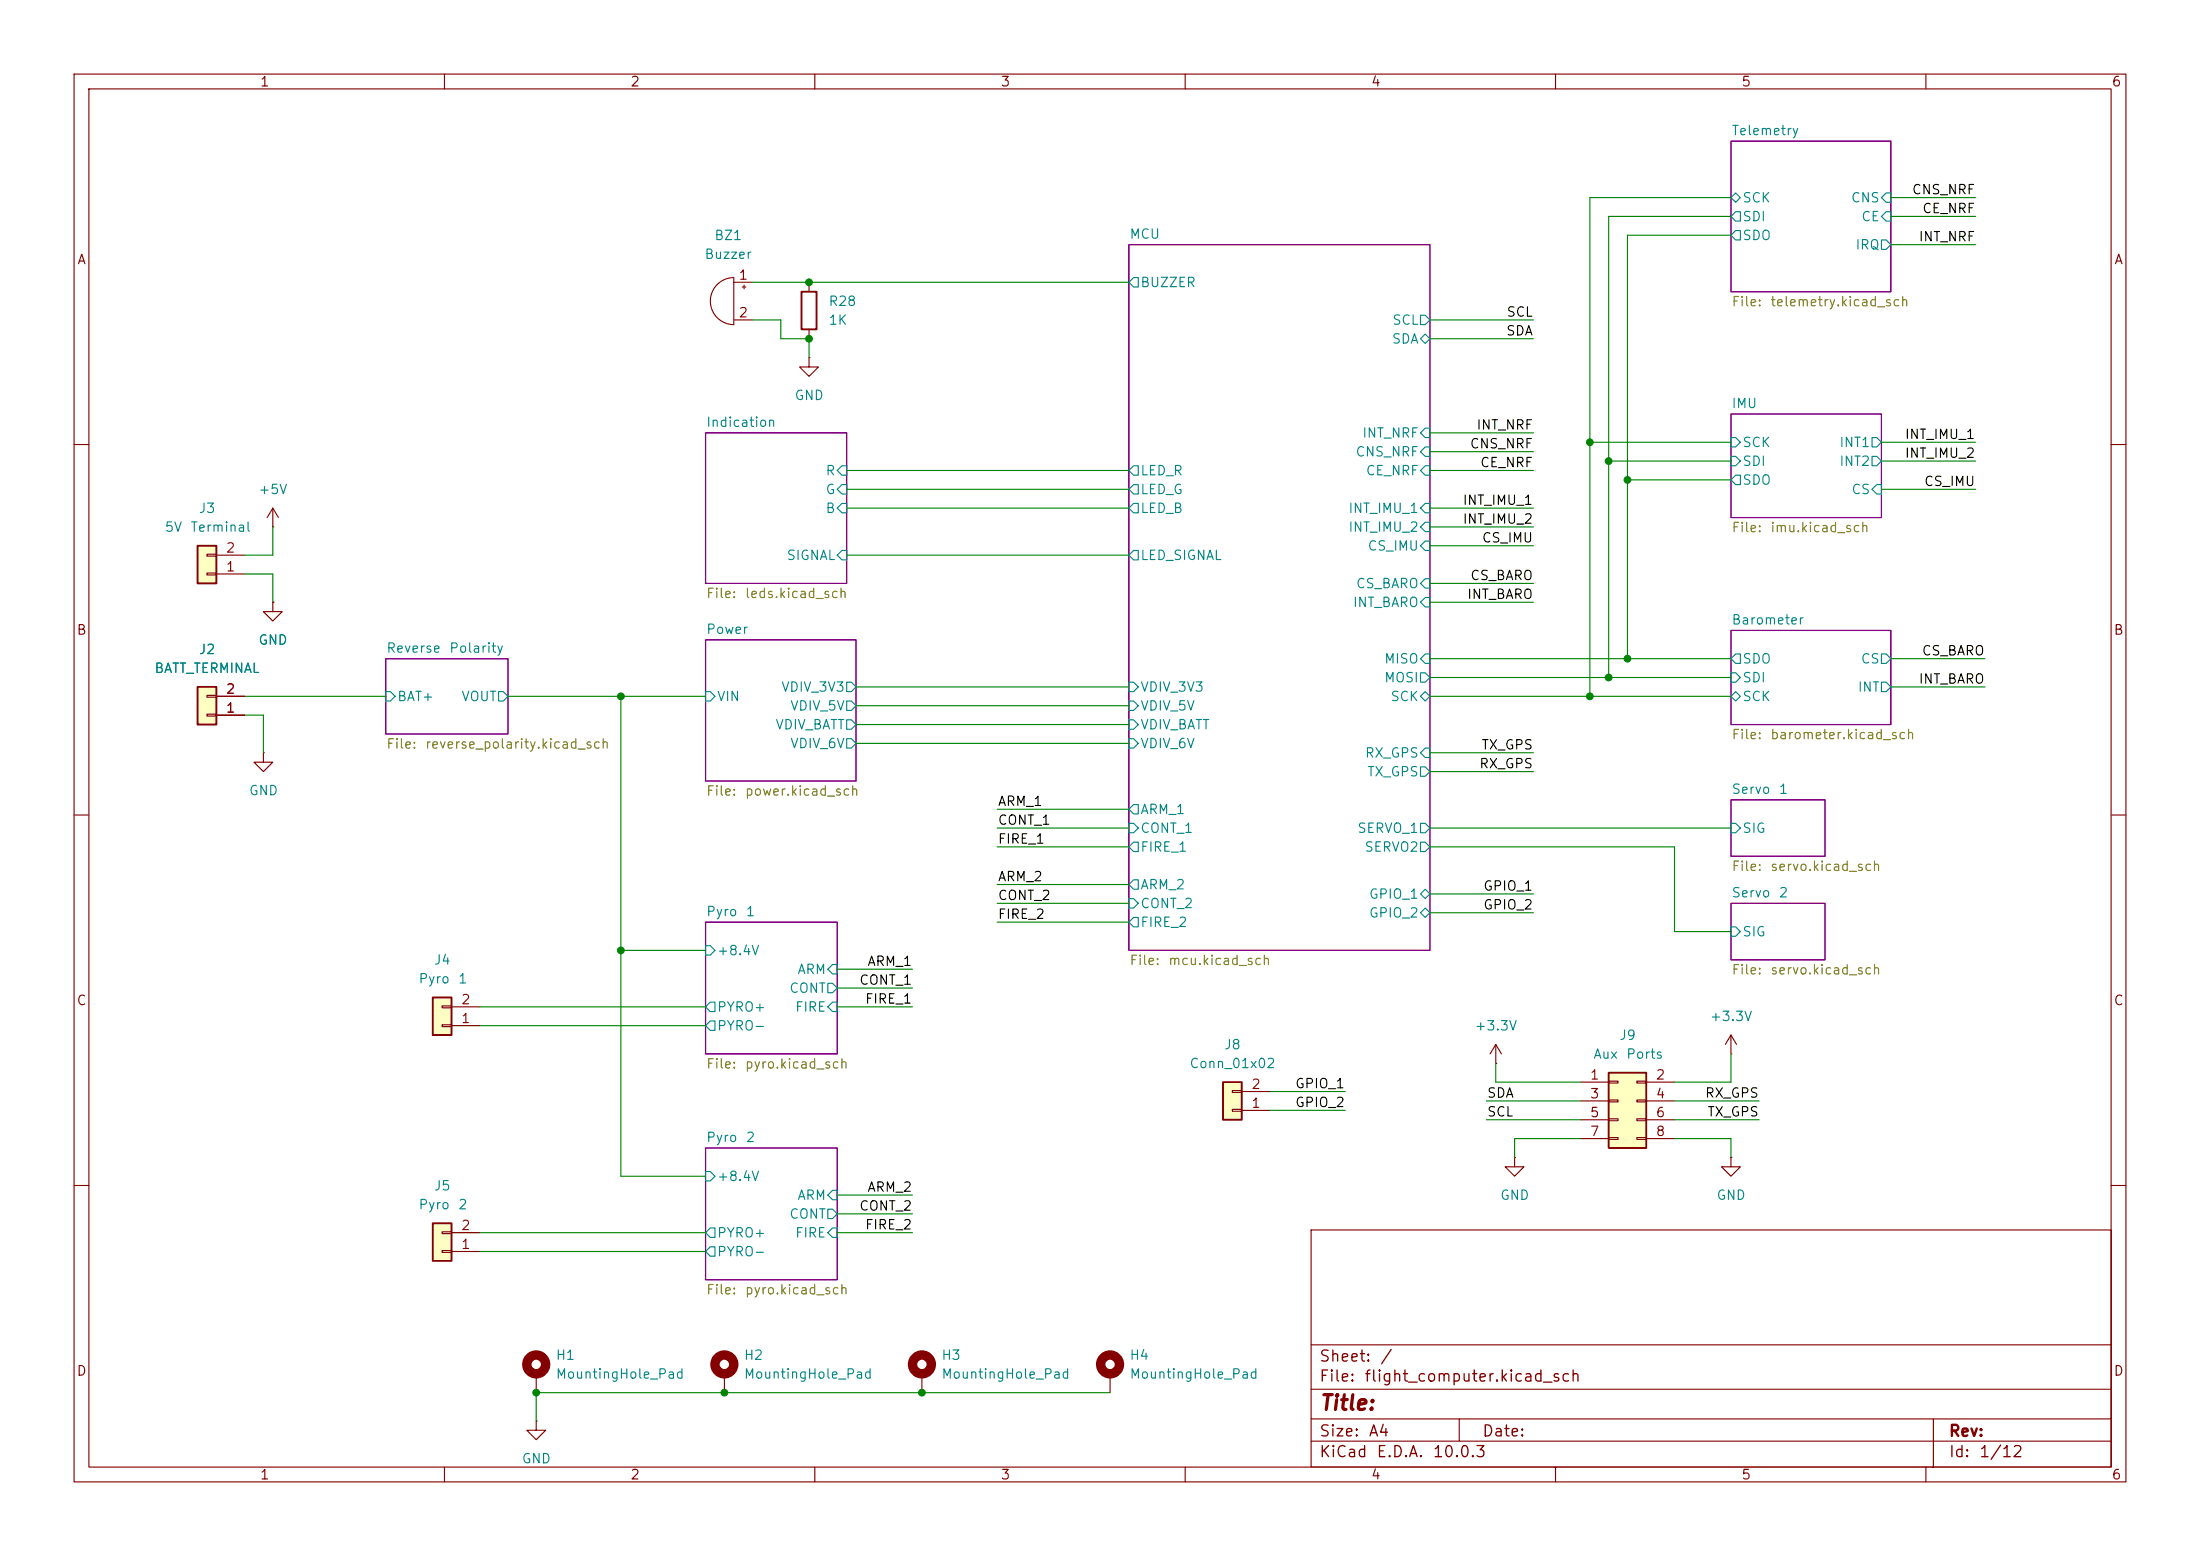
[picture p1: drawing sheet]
<svg xmlns="http://www.w3.org/2000/svg" width="297mm" height="210mm" viewBox="0 0 297 210" stroke-linecap="round" stroke-linejoin="round" font-family="sans-serif">
<g fill="none" stroke="#840000" stroke-width=".15">
<path d="M10 10h277v190h-277zM12 12h273v186h-273zM60 10v2M110 10v2M160 10v2M210 10v2M260 10v2M10 60h2M285 60h2M10 110h2M285 110h2M10 160h2"/>
<path d="M177 166h108v32h-108zM285 160h2M60 198v2M110 198v2M160 198v2M177 194.5h108M177 191.5h108M177 187.5h108M177 181.5h108M197 191.5v3M210 198v2M260 198v2"/>
<path d="M261 191.5v6.5"/>
</g>
<path d="M233.7 19.1h21.6v20.3h-21.6zM152.4 33h40.6v95.3h-40.6zM95.2 58.4h19.1v20.3h-19.1zM233.7 55.9h20.3v14h-20.3zM52.1 88.9h16.5v10.2h-16.5zM95.2 86.4h20.4v19h-20.4zM233.7 85.1h21.6v12.7h-21.6zM233.7 108h12.7v7.6h-12.7zM95.2 124.5h17.8v17.7h-17.8zM233.7 121.9h12.7v7.6h-12.7zM95.2 154.9h17.8v17.8h-17.8z" fill="none" stroke="#840084" stroke-width=".15"/>
<g fill="none" stroke="#008484" stroke-width=".15">
<path d="M153 37.5h.7v1.2h-.7l-.6-.6zM233.7 26.7l.6-.7 .6 .7-.6 .6zM234.3 31.1h.6v1.3h-.6l-.6-.6zM234.3 28.6h.6v1.2h-.6l-.6-.6zM254 32.4h.6l.7 .6-.7 .7h-.6zM254.6 28.6h.7v1.2h-.7l-.6-.6zM254.6 26h.7v1.3h-.7l-.6-.6zM191.8 42.5h.6l.6 .7-.6 .6h-.6zM191.8 45.7l.6-.6 .6 .6-.6 .7zM192.4 57.8h.6v1.3h-.6l-.6-.7zM233.7 59.1h.6l.6 .6-.6 .6h-.6zM252.7 59.1h.7l.6 .6-.6 .6h-.7z"/>
<path d="M113.7 74.3h.6v1.3h-.6l-.7-.7zM113.7 67.9h.6v1.3h-.6l-.7-.6zM113.7 65.4h.6v1.3h-.6l-.7-.7zM113.7 62.9h.6v1.2h-.6l-.7-.6zM153 67.9h.7v1.3h-.7l-.6-.6zM153 65.4h.7v1.3h-.7l-.6-.7zM153 62.9h.7v1.2h-.7l-.6-.6zM153 74.3h.7v1.3h-.7l-.6-.7zM192.4 78.1h.6v1.3h-.6l-.6-.7zM192.4 73h.6v1.3h-.6l-.6-.6zM192.4 67.9h.6v1.3h-.6l-.6-.6zM192.4 70.5h.6v1.3h-.6l-.6-.7z"/>
<path d="M192.4 62.9h.6v1.2h-.6l-.6-.6zM192.4 60.3h.6v1.3h-.6l-.6-.6zM233.7 61.6h.6l.6 .6-.6 .7h-.6zM234.3 64.1h.6v1.3h-.6l-.6-.6zM252.7 61.6h.7l.6 .6-.6 .7h-.7zM253.4 65.4h.6v1.3h-.6l-.7-.7zM52.1 93.3h.6l.6 .7-.6 .6h-.6zM67.3 93.3h.6l.7 .7-.7 .6h-.6zM95.2 93.3h.7l.6 .7-.6 .6h-.7zM114.3 92.1h.6l.7 .6-.7 .6h-.6zM114.3 94.6h.6l.7 .7-.7 .6h-.6zM114.3 97.2h.6l.7 .6-.7 .6h-.6z"/>
<path d="M114.3 99.7h.6l.7 .6-.7 .7h-.6zM152.4 92.1h.6l.7 .6-.7 .6h-.6zM152.4 94.6h.6l.7 .7-.7 .6h-.6zM152.4 97.2h.6l.7 .6-.7 .6h-.6zM152.4 99.7h.6l.7 .6-.7 .7h-.6zM191.8 90.8h.6l.6 .6-.6 .7h-.6zM191.8 94l.6-.7 .6 .7-.6 .6zM192.4 88.3h.6v1.2h-.6l-.6-.6zM192.4 80.6h.6v1.3h-.6l-.6-.6zM233.7 94l.6-.7 .6 .7-.6 .6zM233.7 90.8h.6l.6 .6-.6 .7h-.6zM234.3 88.3h.6v1.2h-.6l-.6-.6z"/>
<path d="M254 88.3h.6l.7 .6-.7 .6h-.6zM254 92.1h.6l.7 .6-.7 .6h-.6zM152.4 111.1h.6l.7 .7-.7 .6h-.6zM153 108.6h.7v1.3h-.7l-.6-.7zM153 118.7h.7v1.3h-.7l-.6-.6zM153 113.7h.7v1.2h-.7l-.6-.6zM191.8 103.5h.6l.6 .6-.6 .7h-.6zM191.8 113.7h.6l.6 .6-.6 .6h-.6zM191.8 111.1h.6l.6 .7-.6 .6h-.6zM192.4 101h.6v1.2h-.6l-.6-.6zM233.7 111.1h.6l.6 .7-.6 .6h-.6zM95.2 127.6h.7l.6 .7-.6 .6h-.7z"/>
<path d="M95.9 135.3h.6v1.2h-.6l-.7-.6zM95.9 137.8h.6v1.3h-.6l-.7-.7zM111.8 132.7h.6l.6 .7-.6 .6h-.6zM111.8 135.9l.6-.6h.6v1.2h-.6zM112.4 130.2h.6v1.2h-.6l-.6-.6zM152.4 121.3h.6l.7 .6-.7 .7h-.6zM153 123.8h.7v1.3h-.7l-.6-.6zM191.8 123.2l.6-.6 .6 .6-.6 .6zM192.4 120l.6 .7-.6 .6-.6-.6zM233.7 125.1h.6l.6 .6-.6 .7h-.6zM95.2 158.1h.7l.6 .7-.6 .6h-.7zM95.9 165.7h.6v1.3h-.6l-.7-.6z"/>
<path d="M95.9 168.3h.6v1.2h-.6l-.7-.6zM111.8 163.2h.6l.6 .6-.6 .7h-.6zM112.4 160.7h.6v1.2h-.6l-.6-.6zM112.4 165.7h.6v1.3h-.6l-.6-.6z"/>
</g>
<path d="M165.1 146.1h2.5v5h-2.5z" fill="#ffffc2"/>
<path d="M165.1 146.1h2.5v5h-2.5z" fill="none" stroke="#840000" stroke-width=".25"/>
<path d="M109.2 48.3v1.2h1.3l-1.3 1.3-1.3-1.3h1.3M109.2 48.3h.1M36.8 81.3v1.3h1.3l-1.3 1.2-1.2-1.2h1.2M36.8 81.3h.1M35.6 101.6v1.3h1.2l-1.2 1.2-1.3-1.2h1.3M35.6 101.6h.1M166.4 149.7h1.2v.3h-1.2zM166.4 147.2h1.2v.2h-1.2zM167.6 149.9h3.8M167.6 147.3h3.8" fill="none" stroke="#840000" stroke-width=".15"/>
<path d="M26.7 73.7h2.5v5h-2.5z" fill="#ffffc2"/>
<path d="M26.7 73.7h2.5v5h-2.5z" fill="none" stroke="#840000" stroke-width=".25"/>
<path d="M27.9 77.3h1.3v.3h-1.3zM27.9 74.8h1.3v.3h-1.3zM29.2 77.5h3.8M29.2 74.9h3.8M36.8 71.1h.1M36.8 68.6l-.7 1.3M36.8 68.6l.8 1.3M36.8 68.6v2.5" fill="none" stroke="#840000" stroke-width=".15"/>
<path d="M26.7 92.7h2.5v5.1h-2.5z" fill="#ffffc2"/>
<path d="M108.2 39.4h2v5.1h-2zM26.7 92.7h2.5v5.1h-2.5z" fill="none" stroke="#840000" stroke-width=".25"/>
<path d="M109.2 38.1v1.3M109.2 44.5v1.2M27.9 96.4h1.3v.2h-1.3zM27.9 93.9h1.3v.2h-1.3zM29.2 96.5h3.8M29.2 94h3.8M233.7 156.2v1.3h1.2l-1.2 1.3-1.3-1.3h1.3M233.7 156.2h.1" fill="none" stroke="#840000" stroke-width=".15"/>
<path d="M217.2 144.8h5v10.1h-5z" fill="#ffffc2"/>
<path d="M217.2 144.8h5v10.1h-5z" fill="none" stroke="#840000" stroke-width=".25"/>
<g fill="none" stroke="#840000" stroke-width=".15">
<path d="M96.8 38.4a3.2 3.2 0 0 1 2.3-.9v6.3a3.2 3.2 0 0 1-3-1.9 3.2 3.2 0 0 1 .7-3.5zM99.1 38.1h2.5M100.2 38.7h.5M100.5 38.5v.5M99.1 43.2h2.5M233.7 139.7l-.8 1.3M233.7 139.7l.7 1.3M233.7 139.7v2.5M201.9 143.5h.1M201.9 141l-.7 1.2M201.9 141l.8 1.2M201.9 141v2.5"/>
<path d="M204.5 156.2v1.3h1.2l-1.2 1.3-1.3-1.3h1.3M204.5 156.2h.1M213.4 146.1h3.8M213.4 148.6h3.8M213.4 151.1h3.8M213.4 153.7h3.8M217.2 145.9h1.2v.3h-1.2zM217.2 148.5h1.2v.2h-1.2zM217.2 151h1.2v.3h-1.2zM217.2 153.5h1.2v.3h-1.2zM221 145.9h1.2v.3h-1.2zM221 148.5h1.2v.2h-1.2z"/>
<path d="M221 151h1.2v.3h-1.2zM221 153.5h1.2v.3h-1.2zM222.2 146.1h3.9M222.2 148.6h3.9M222.2 151.1h3.9M222.2 153.7h3.9M233.7 142.2h.1M72.4 191.8v1.2h1.3l-1.3 1.3-1.3-1.3h1.3M72.4 191.8h.1M72.4 185.4v2.6M97.8 185.4v2.6"/>
</g>
<g fill="none" stroke="#840000" stroke-width="1.3">
<circle cx="72.4" cy="184.1" r="1.27"/>
<circle cx="97.8" cy="184.1" r="1.27"/>
</g>
<path d="M58.4 165.1h2.6v5.1h-2.6z" fill="#ffffc2"/>
<path d="M58.4 165.1h2.6v5.1h-2.6z" fill="none" stroke="#840000" stroke-width=".25"/>
<path d="M59.7 168.8h1.3v.2h-1.3zM59.7 166.2h1.3v.3h-1.3zM61 168.9h3.8M61 166.4h3.8" fill="none" stroke="#840000" stroke-width=".15"/>
<path d="M58.4 134.6h2.6v5.1h-2.6z" fill="#ffffc2"/>
<path d="M58.4 134.6h2.6v5.1h-2.6z" fill="none" stroke="#840000" stroke-width=".25"/>
<path d="M29.2 96.5h3.8M29.2 94h3.8M36.8 81.3h.1M59.7 138.3h1.3v.3h-1.3zM59.7 135.8h1.3v.2h-1.3zM61 138.4h3.8M61 135.9h3.8M124.5 185.4v2.6M149.9 185.4v2.6" fill="none" stroke="#840000" stroke-width=".15"/>
<g fill="none" stroke="#840000" stroke-width="1.3">
<circle cx="124.5" cy="184.1" r="1.27"/>
<circle cx="149.9" cy="184.1" r="1.27"/>
</g>
<g fill="none" stroke="#008400" stroke-width=".15">
<path d="M101.6 38.1h50.8M233.7 26.7h-19.1v67.3M233.7 31.8h-14v57.1M233.7 29.2h-16.5v62.2M255.3 29.2h11.4M255.3 26.7h11.4M255.3 33h11.4M101.6 43.2h3.8v2.5h3.8v2.6M193 43.2h14M193 58.4h14M193 45.7h14M214.6 59.7h19.1"/>
<path d="M254 59.7h12.7M33 77.5h3.8v3.8M36.8 71.1v3.8h-3.8M114.3 68.6h38.1M114.3 63.5h38.1M114.3 66h38.1M114.3 74.9h38.1M193 78.7h14M193 73.7h14M193 61h14M193 68.6h14M193 63.5h14"/>
<path d="M193 71.1h14M217.2 62.2h16.5M219.7 64.8h14M254 62.2h12.7M254 66h12.7M33 94h19.1M33 96.5h2.6v5.1M68.6 94h26.6M83.8 94v64.8h11.4M115.6 92.7h36.8M115.6 95.3h36.8M115.6 97.8h36.8"/>
<path d="M193 94h40.7M193 91.4h40.7M193 81.3h14M193 88.9h40.7M255.3 88.9h12.7M255.3 92.7h12.7M115.6 100.3h36.8M134.6 111.8h17.8M134.6 114.3h17.8M134.6 109.2h17.8M134.6 119.4h17.8M193 101.6h14"/>
<path d="M193 104.1h14M193 111.8h40.7M193 114.3h33.1v11.4h7.6M64.8 135.9h30.4M64.8 138.4h30.4M83.8 128.3h11.4M113 130.8h10.2M113 133.4h10.2M113 135.9h10.2M134.6 124.5h17.8M134.6 121.9h17.8M193 120.7h14"/>
<path d="M193 123.2h14M171.4 147.3h10.2M171.4 149.9h10.2M200.7 151.1h12.7M200.7 148.6h12.7M201.9 143.5v2.6h11.5M213.4 153.7h-8.9v2.5M226.1 153.7h7.6v2.5M226.1 151.1h11.4M226.1 148.6h11.4M233.7 142.2v3.9h-7.6M64.8 166.4h30.4"/>
<path d="M64.8 168.9h30.4M113 163.8h10.2M113 166.4h10.2M113 161.3h10.2M149.9 188h-77.5v3.8"/>
</g>
<g fill="#008400" stroke="#008400" stroke-width=".14">
<circle cx="72.4" cy="188" r=".46"/>
<circle cx="97.8" cy="188" r=".46"/>
<circle cx="83.8" cy="128.3" r=".46"/>
<circle cx="124.5" cy="188" r=".46"/>
<circle cx="219.7" cy="64.8" r=".46"/>
<circle cx="217.2" cy="62.2" r=".46"/>
<circle cx="214.6" cy="59.7" r=".46"/>
<circle cx="214.6" cy="94" r=".46"/>
<circle cx="217.2" cy="91.4" r=".46"/>
<circle cx="219.7" cy="88.9" r=".46"/>
<circle cx="83.8" cy="94" r=".46"/>
<circle cx="109.2" cy="38.1" r=".46"/>
<circle cx="109.2" cy="45.7" r=".46"/>
</g>
<text font-size="2" fill="#840000" x="178" y="190.8">Title:</text>
<g font-size="1.5" fill="#840000">
<text x="178" y="184.2">Sheet:</text>
<text x="186.2" y="184.2">/</text>
<text x="178" y="186.9">File:</text>
<text x="184.1" y="186.9">flight_computer.kicad_sch</text>
<text x="178" y="197.1">KiCad</text>
<text x="178" y="194.3">Size:</text>
<text x="184.7" y="194.3">A4</text>
<text x="185.7" y="197.1">E.D.A.</text>
<text x="193.3" y="197.1">10.0.3</text>
<text x="200" y="194.3">Date:</text>
<text x="263" y="194.3">Rev:</text>
<text x="263" y="197.1">Id:</text>
<text x="267.1" y="197.1">1/12</text>
</g>
<g font-size="1.3" fill="#840000">
<text x="35" y="12">1</text>
<text x="85" y="12">2</text>
<text x="135" y="12">3</text>
<text x="185" y="12">4</text>
<text x="235" y="12">5</text>
<text x="285" y="12">6</text>
<text x="10.3" y="36">A</text>
<text x="285.3" y="36">A</text>
<text x="99.6" y="38.1">1</text>
<text x="99.6" y="43.2">2</text>
<text x="30.4" y="77.4">1</text>
<text x="30.4" y="74.9">2</text>
<text x="10.3" y="86">B</text>
<text x="285.3" y="86">B</text>
<text x="30.4" y="94">2</text>
<text x="30.4" y="96.5">1</text>
<text x="10.3" y="136">C</text>
<text x="62.2" y="135.9">2</text>
<text x="285.3" y="136">C</text>
<text x="62.2" y="138.4">1</text>
<text x="168.8" y="149.8">1</text>
<text x="168.8" y="147.3">2</text>
<text x="214.6" y="146">1</text>
<text x="214.6" y="148.6">3</text>
<text x="223.4" y="146">2</text>
<text x="223.4" y="148.6">4</text>
<text x="214.6" y="151.1">5</text>
<text x="214.6" y="153.6">7</text>
<text x="223.4" y="151.1">6</text>
<text x="223.4" y="153.6">8</text>
<text x="62.2" y="166.3">2</text>
<text x="62.2" y="168.9">1</text>
<text x="10.3" y="186">D</text>
<text x="285.3" y="186">D</text>
<text x="35" y="200">1</text>
<text x="85" y="200">2</text>
<text x="135" y="200">3</text>
<text x="185" y="200">4</text>
<text x="235" y="200">5</text>
<text x="285" y="200">6</text>
</g>
<g font-size="1.3" fill="#008484">
<text x="233.7" y="18.6">Telemetry</text>
<text x="235.1" y="27.6">SCK</text>
<text x="249.8" y="27.6">CNS</text>
<text x="95" y="35.3">Buzzer</text>
<text x="96.4" y="32.7">BZ1</text>
<text x="152.4" y="32.5">MCU</text>
<text x="235.1" y="32.7">SDO</text>
<text x="235.1" y="30.2">SDI</text>
<text x="250.4" y="34">IRQ</text>
<text x="251.2" y="30.2">CE</text>
<text x="111.8" y="41.6">R28</text>
<text x="153.9" y="39.1">BUZZER</text>
<text x="111.8" y="44.2">1K</text>
<text x="187.8" y="46.7">SDA</text>
<text x="187.9" y="44.2">SCL</text>
<text x="95.2" y="57.9">Indication</text>
<text x="107.2" y="54.3">GND</text>
<text x="183.8" y="59.4">INT_NRF</text>
<text x="233.7" y="55.4">IMU</text>
<text x="111.4" y="64.5">R</text>
<text x="153.9" y="64.5">LED_R</text>
<text x="182.9" y="61.9">CNS_NRF</text>
<text x="184.3" y="64.5">CE_NRF</text>
<text x="235.1" y="60.7">SCK</text>
<text x="235.1" y="63.2">SDI</text>
<text x="235.1" y="65.7">SDO</text>
<text x="248.2" y="60.7">INT1</text>
<text x="248.2" y="63.2">INT2</text>
<text x="26.7" y="69.6">J3</text>
<text x="34.8" y="67">+5V</text>
<text x="111.4" y="69.6">B</text>
<text x="111.4" y="67">G</text>
<text x="153.9" y="69.6">LED_B</text>
<text x="153.9" y="67">LED_G</text>
<text x="181.9" y="69.6">INT_IMU_1</text>
<text x="249.9" y="67">CS</text>
<text x="22.2" y="72.1">5V</text>
<text x="25.6" y="72.1">Terminal</text>
<text x="106.1" y="75.9">SIGNAL</text>
<text x="153.9" y="75.9">LED_SIGNAL</text>
<text x="181.9" y="72.1">INT_IMU_2</text>
<text x="184.5" y="74.6">CS_IMU</text>
<text x="182.5" y="82.3">INT_BARO</text>
<text x="183" y="79.7">CS_BARO</text>
<text x="26.7" y="88.6">J2</text>
<text x="34.8" y="87.3">GND</text>
<text x="52.1" y="88.4">Reverse</text>
<text x="60.6" y="88.4">Polarity</text>
<text x="95.2" y="85.9">Power</text>
<text x="186.8" y="89.9">MISO</text>
<text x="233.7" y="84.6">Barometer</text>
<text x="235.1" y="89.9">SDO</text>
<text x="251.1" y="89.9">CS</text>
<text x="20.8" y="91.1">BATT_TERMINAL</text>
<text x="53.5" y="95">BAT+</text>
<text x="62.2" y="95">VOUT</text>
<text x="96.7" y="95">VIN</text>
<text x="105.4" y="93.7">VDIV_3V3</text>
<text x="153.9" y="93.7">VDIV_3V3</text>
<text x="186.8" y="92.4">MOSI</text>
<text x="187.6" y="95">SCK</text>
<text x="235.1" y="95">SCK</text>
<text x="235.1" y="92.4">SDI</text>
<text x="250.7" y="93.7">INT</text>
<text x="104.6" y="98.8">VDIV_BATT</text>
<text x="106.6" y="96.2">VDIV_5V</text>
<text x="106.6" y="101.3">VDIV_6V</text>
<text x="153.9" y="96.2">VDIV_5V</text>
<text x="153.9" y="98.8">VDIV_BATT</text>
<text x="153.9" y="101.3">VDIV_6V</text>
<text x="33.5" y="107.7">GND</text>
<text x="184.2" y="102.6">RX_GPS</text>
<text x="184.5" y="105.1">TX_GPS</text>
<text x="233.7" y="107.5">Servo</text>
<text x="240.1" y="107.5">1</text>
<text x="153.9" y="110.2">ARM_1</text>
<text x="153.9" y="112.7">CONT_1</text>
<text x="183.2" y="112.7">SERVO_1</text>
<text x="235.1" y="112.7">SIG</text>
<text x="153.9" y="115.3">FIRE_1</text>
<text x="184.1" y="115.3">SERVO2</text>
<text x="95.2" y="124">Pyro</text>
<text x="100.6" y="124">1</text>
<text x="153.9" y="120.4">ARM_2</text>
<text x="153.9" y="122.9">CONT_2</text>
<text x="153.9" y="125.4">FIRE_2</text>
<text x="184.7" y="121.6">GPIO_1</text>
<text x="184.7" y="124.2">GPIO_2</text>
<text x="233.7" y="121.4">Servo</text>
<text x="240.1" y="121.4">2</text>
<text x="58.5" y="130.5">J4</text>
<text x="96.7" y="129.2">+8.4V</text>
<text x="107.6" y="131.8">ARM</text>
<text x="235.1" y="126.7">SIG</text>
<text x="56.4" y="133.1">Pyro</text>
<text x="61.8" y="133.1">1</text>
<text x="96.7" y="136.9">PYRO+</text>
<text x="106.5" y="134.3">CONT</text>
<text x="107.3" y="136.9">FIRE</text>
<text x="96.7" y="139.4">PYRO-</text>
<text x="165.2" y="141.9">J8</text>
<text x="199" y="139.4">+3.3V</text>
<text x="215" y="143.2">Aux</text>
<text x="218.5" y="140.7">J9</text>
<text x="219.4" y="143.2">Ports</text>
<text x="230.7" y="138.1">+3.3V</text>
<text x="160.5" y="144.5">Conn_01x02</text>
<text x="95.2" y="154.5">Pyro</text>
<text x="100.6" y="154.5">2</text>
<text x="58.5" y="161">J5</text>
<text x="96.7" y="159.7">+8.4V</text>
<text x="56.4" y="163.5">Pyro</text>
<text x="61.8" y="163.5">2</text>
<text x="96.7" y="167.3">PYRO+</text>
<text x="106.5" y="164.8">CONT</text>
<text x="107.3" y="167.3">FIRE</text>
<text x="107.6" y="162.3">ARM</text>
<text x="202.4" y="162.3">GND</text>
<text x="231.6" y="162.3">GND</text>
<text x="96.7" y="169.9">PYRO-</text>
<text x="74.9" y="183.9">H1</text>
<text x="100.3" y="183.9">H2</text>
<text x="127" y="183.9">H3</text>
<text x="152.4" y="183.9">H4</text>
<text x="74.9" y="186.4">MountingHole_Pad</text>
<text x="100.3" y="186.4">MountingHole_Pad</text>
<text x="127" y="186.4">MountingHole_Pad</text>
<text x="152.4" y="186.4">MountingHole_Pad</text>
<text x="70.4" y="197.8">GND</text>
</g>
<g font-size="1.3">
<text x="258" y="26.5">CNS_NRF</text>
<text x="259.4" y="29.1">CE_NRF</text>
<text x="258.9" y="32.9">INT_NRF</text>
<text x="203.2" y="45.6">SDA</text>
<text x="203.3" y="43.1">SCL</text>
<text x="199.2" y="58.3">INT_NRF</text>
<text x="257.1" y="59.6">INT_IMU_1</text>
<text x="198.3" y="60.8">CNS_NRF</text>
<text x="199.7" y="63.4">CE_NRF</text>
<text x="257.1" y="62.1">INT_IMU_2</text>
<text x="259.7" y="65.9">CS_IMU</text>
<text x="197.4" y="68.5">INT_IMU_1</text>
<text x="197.4" y="71">INT_IMU_2</text>
<text x="200" y="73.5">CS_IMU</text>
<text x="198" y="81.2">INT_BARO</text>
<text x="198.4" y="78.6">CS_BARO</text>
<text x="259.4" y="88.8">CS_BARO</text>
<text x="258.9" y="92.6">INT_BARO</text>
<text x="199.9" y="101.5">TX_GPS</text>
<text x="199.6" y="104">RX_GPS</text>
<text x="134.6" y="111.6">CONT_1</text>
<text x="134.6" y="109.1">ARM_1</text>
<text x="134.6" y="114.2">FIRE_1</text>
<text x="134.6" y="119.3">ARM_2</text>
<text x="134.6" y="121.8">CONT_2</text>
<text x="134.6" y="124.3">FIRE_2</text>
<text x="200.2" y="123.1">GPIO_2</text>
<text x="200.2" y="120.5">GPIO_1</text>
<text x="117" y="130.7">ARM_1</text>
<text x="115.9" y="133.2">CONT_1</text>
<text x="116.7" y="135.8">FIRE_1</text>
<text x="174.8" y="149.7">GPIO_2</text>
<text x="174.8" y="147.2">GPIO_1</text>
<text x="200.7" y="148.5">SDA</text>
<text x="230.1" y="148.5">RX_GPS</text>
<text x="200.7" y="151">SCL</text>
<text x="230.4" y="151">TX_GPS</text>
<text x="117" y="161.2">ARM_2</text>
<text x="115.9" y="163.7">CONT_2</text>
<text x="116.7" y="166.2">FIRE_2</text>
</g>
<g font-size="1.3" fill="#848400">
<text x="233.7" y="41.7">File:</text>
<text x="238.9" y="41.7">telemetry.kicad_sch</text>
<text x="233.7" y="72.1">File:</text>
<text x="238.9" y="72.1">imu.kicad_sch</text>
<text x="95.2" y="81">File:</text>
<text x="100.5" y="81">leds.kicad_sch</text>
<text x="52.1" y="101.4">File:</text>
<text x="57.3" y="101.4">reverse_polarity.kicad_sch</text>
<text x="233.7" y="100.1">File:</text>
<text x="238.9" y="100.1">barometer.kicad_sch</text>
<text x="95.2" y="107.7">File:</text>
<text x="100.5" y="107.7">power.kicad_sch</text>
<text x="233.7" y="117.9">File:</text>
<text x="238.9" y="117.9">servo.kicad_sch</text>
<text x="152.4" y="130.6">File:</text>
<text x="157.6" y="130.6">mcu.kicad_sch</text>
<text x="233.7" y="131.8">File:</text>
<text x="238.9" y="131.8">servo.kicad_sch</text>
<text x="95.2" y="144.5">File:</text>
<text x="100.5" y="144.5">pyro.kicad_sch</text>
<text x="95.2" y="175">File:</text>
<text x="100.5" y="175">pyro.kicad_sch</text>
</g>
</svg>
